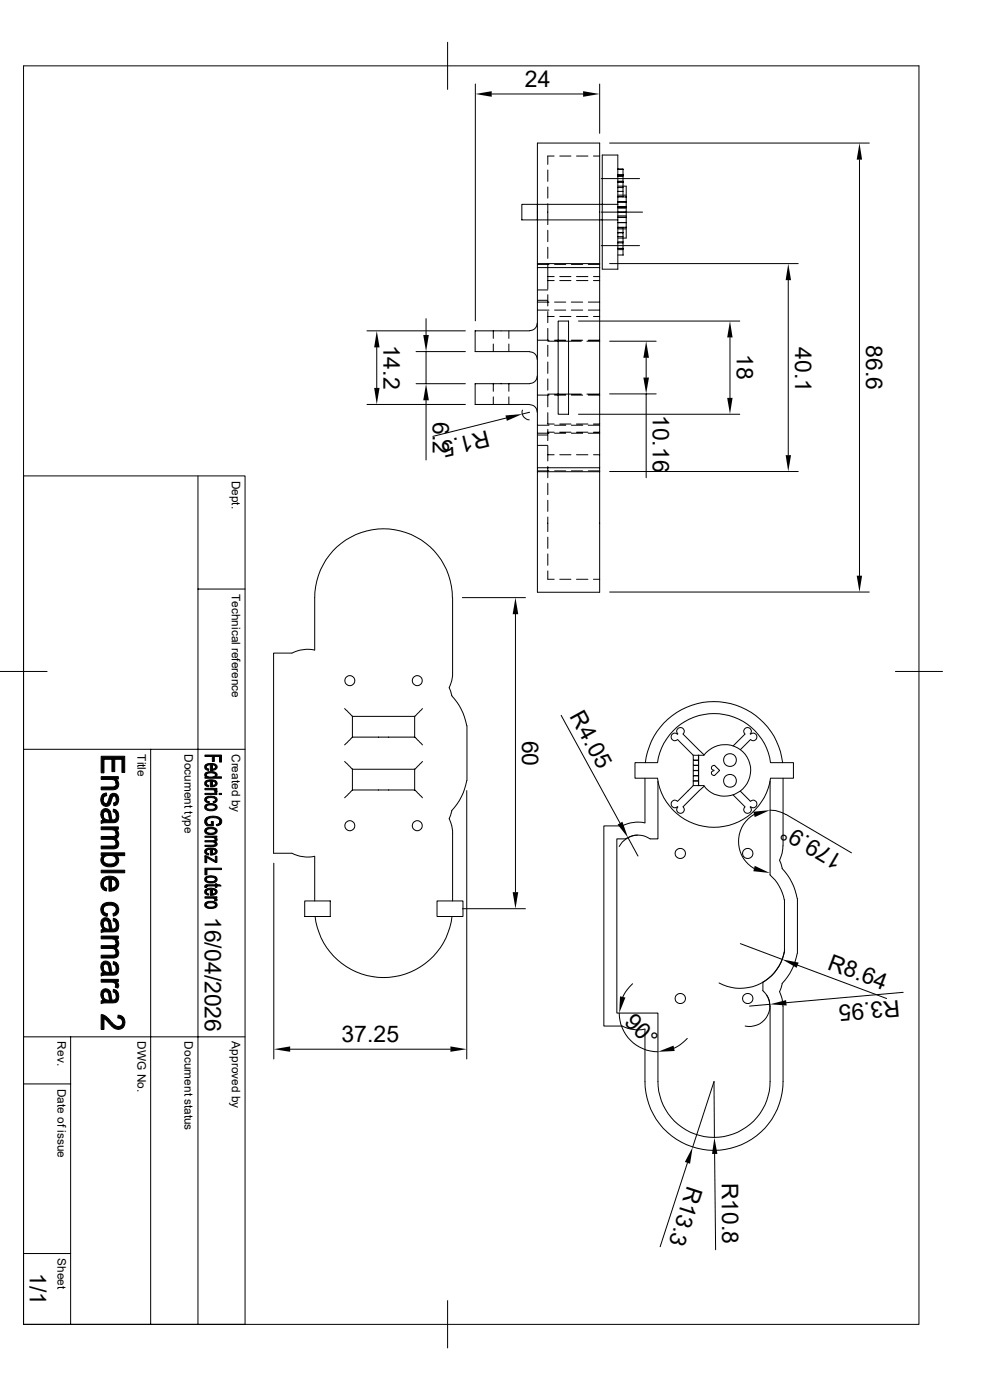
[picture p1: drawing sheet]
<svg xmlns="http://www.w3.org/2000/svg" width="210mm" height="297mm" viewBox="0 0 210 297" stroke-linecap="round" stroke-linejoin="round" font-family="sans-serif">
<g fill="none" stroke="#000" stroke-width=".21">
<path d="M5 14h189.9v267h-189.9zM95 9v10M100.8 17.8v50.3M104.3 19.9h19.4M127.2 17.8v10.5M116.2 39.7v2.3M116.2 36.1v2.4M117.6 33.1h-1.4v1.8M118.7 33.1h2.4M122.3 33.1h2.4M125.9 33.1h1.3M127.6 37.9h8.1"/>
<path d="M127.8 32.9h3.3v24.2h-3.3zM129.3 30.4h55.1M131.1 39.5h1.7v2.3M131.1 39.8h1.1M131.1 37.3h1.1M131.1 35.9h1.1M131.1 38.5h1.1M131.1 37h1.1M131.1 38.7h1.1M132.2 38.7v3.1h-1.1M132.2 37v1.7M132.2 35.9v1.1"/>
<path d="M182.3 33.9v88.2M114 43.3v-12.9h13.2v25.5M114 55.9v.9M114 43.3v12.6M114 43.3v3.4M114 56.1h2.5M114 55.9h13.2M116.2 43.2v4.5M116.2 58.7v.8M116.2 48.9v2.4M116.2 52.5v2.3M116.2 56v2.7"/>
<path d="M116.2 59.5v1.8M116.2 59.5h1.4M116.2 58.7h1.4M117.6 56.1h2.4M118.7 59.5h2.4M118.7 58.7h2.4M121.2 56.1h2.4M122.3 59.5h2.4M122.3 58.7h2.4M124.8 56.1h2.4M125.9 59.5h1.3M125.9 58.7h1.3"/>
<path d="M127.2 55.9v.9M127.2 56.8h-13.2v42.4h13.2M127.2 56.8v42.4M127.6 45h8.7M127.6 52.1h8.1M129.3 55.9h40M131.1 54.1h1.1zM131.1 48.2h1.1v1.1M131.1 47.2h1.7v1M131.1 43.3h-20.4v3.4h20.4M131.1 40.6h1.1M131.1 41.7h1.1"/>
<path d="M131.1 52.7h1.1M131.1 50.2h1.1M131.1 49.4h1.1M131.1 48.3h1.1M131.1 49.3h1.1M131.1 51.5h1.1M131.1 42.9h1.7M131.1 46.1h1.7M131.1 43.9h1.7M131.1 51.3h1.1M131.1 53h1.1M131.1 41.4h1.7"/>
<path d="M131.1 44.2h1.7M131.1 45.8h1.7M131.1 48.6h1.7M132.2 53v1.1M132.2 51.3v1.7M132.2 41.8h.6M132.2 49.3v2M132.2 48.2h.6M132.8 42.9v1h-1.7h1.7M132.8 41.8v1h-1.7M132.8 46.1v1.1h-1.7M132.8 43.9v1.1h-1.7"/>
<path d="M132.8 48.2v2.3h-1.7M132.8 45v1.1h-1.7h1.7M132.8 42.8v.1M132.8 45h.1M132.8 47.2h.1M167.2 59.4v37.2M77.9 70.2h20.8M79.9 73.7v8.6M88.3 74.6h10.4M90.4 67.6v3.5M90.4 74.6v6.8M104.6 70.2v1.6"/>
<path d="M104.6 73v1.6M107.9 70.2v1.6M107.9 73v1.6M112.4 74.6a1.59 1.59 0 0 1 1.6 1.6M114 68.5a1.59 1.59 0 0 1-1.6 1.6l-11.6 .1v4.4h11.6M114 79.8a1.59 1.59 0 0 1-1.6 1.6M114 64.1h2.5M114 65.8h2.5M114 72.2h2.5M114 63.7h2.2M114 61.5h2.2M116.2 62.5v2.4"/>
<path d="M116.2 66.1v2.4M116.2 69.7v2.4M116.2 73.2v2.4M116.2 76.8v2.4M116.2 72.4h7.1M116.2 67.1h1.4M117.6 64.1h2.4M117.6 65.8h2.4M117.6 72.2h2.4M118.4 68.1h2.2v19.8h-2.2zM118.7 67.1h2.4M121.2 64.1h2.4"/>
<path d="M121.2 65.8h2.4M121.2 72.2h2.4M122.3 67.1h2.4M122.7 68.1h34.2M124.5 72.4h2.7M124.8 64.1h2.4M124.8 65.8h2.4M124.8 72.2h2.4M125.9 67.1h1.3M129.3 72.4h9.9M137.1 75.9v4.2M154.9 71.6v12.8"/>
<path d="M77.9 85.8h20.8M88.3 81.4h10.4M90.4 84.9v12.7M104.6 81.4v1.6M104.6 84.2v1.6M107.4 88.7l-15.6 3.9M107.9 81.4v1.6M107.9 84.2v1.6M110.8 87a1.59 1.59 0 0 0 1.5 2.1M112.4 85.9a1.59 1.59 0 0 1 1.6 1.6M112.4 81.4h-11.6v4.4h11.6M112.4 87.5l-1.6 .3"/>
<path d="M114 99.2v.9M114 83.8h2.5M114 90.2h2.5M114 99.9h2.5M114 91.9h2.5M114 94.5h2.2M114 92.3h2.2M116.2 94.7v1.8h1.4M116.2 80.4v2.4M116.2 83.9v2.4M116.2 87.5v2.4M116.2 91.1v2.4"/>
<path d="M116.2 96.5v1.3M116.2 99v2.3M116.2 91.7h1.4M116.2 90h1.4M116.2 83.6h7.1M117.6 83.8h2.4M117.6 90.2h2.4M117.6 99.9h2.4M117.6 91.9h2.4M118.7 96.5h2.4M118.7 91.7h2.4M118.7 90h2.4"/>
<path d="M121.2 83.8h2.4M121.2 90.2h2.4M121.2 99.9h2.4M121.2 91.9h2.4M122.3 96.5h2.4M122.3 91.7h2.4M122.3 90h2.4M122.7 87.9h34.2M124.5 83.6h2.7M124.8 83.8h2.4M124.8 90.2h2.4M124.8 99.9h2.4"/>
<path d="M124.8 91.9h2.4M125.9 96.5h1.3M125.9 91.7h1.3M125.9 90h1.3M127.2 99.2v.9M129.3 83.6h9.9M137.1 83.6v17.7M5 101h47v180h-47M42 101v180M114 100.1v25.5h13.2v-25.5M114 100.1h13.2M116.2 117.5v2.4"/>
<path d="M116.2 114v2.3M116.2 109.7v3.1M116.2 102.5v2.4M116.2 106.1v2.4M129.3 100h40M42 125h10M61.9 138.6h-3.9v42.4h3.9M66.8 137.9v-11.1a14.6 14.6 0 0 1 14.6-14.6 14.6 14.6 0 0 1 14.6 14.6v15.1a9.2 9.2 0 0 1-.7 4.1l.5 1.6M66.8 137.9a7.5 7.5 0 0 0-4.9 .7M98.1 126.8h13.4M109.3 130.3v59M116.2 121.1v1.8h1.4"/>
<path d="M118.7 122.9h2.4M122.3 122.9h2.4M125.9 122.9h1.3M129.3 125.6h55.1M0 142.5h10M5 159h47M32 159v122M73.1 150.3l1.7 1.7M74.8 156.4l-1.7 1.6M74.8 152h13.2M74.8 156.4h13.2M74.8 152v4.4"/>
<path d="M88 156.4l1.6 1.6M88 152v4.4M89.6 150.3l-1.6 1.7M95.8 147.6a12.6 12.6 0 0 1 3.2 6.4M99.1 154v11.6M119 151.8l12.5 22.8M143.7 155.8a.79 .79 0 0 0-1.1 0 .79 .79 0 0 0 0 1.1 .79 .79 0 0 0 1.1 0M143.8 156.9l3.3 3.3M143.8 155.7a.79 .79 0 0 1 0-1.1 .79 .79 0 0 1 1.1 0 .79 .79 0 0 1 0 1.1M144.9 155.7l4.5 4.4M158 155.7a.79 .79 0 0 1 0-1.1 .79 .79 0 0 1 1.1 0 .79 .79 0 0 1 0 1.1M158 155.7l-2.5 2.5"/>
<path d="M159.2 156.9l-2.1 2.1M159.2 155.8a.79 .79 0 0 1 1.1 0 .79 .79 0 0 1 0 1.1 .79 .79 0 0 1-1.1 0M189.9 142.5h10M73.1 161.5l1.7 1.7M74.8 167.6l-1.7 1.6M74.8 163.2h13.2M74.8 167.6h13.2M74.8 163.2v4.4M88 167.6l1.6 1.6M88 163.2v4.4M89.6 161.5l-1.6 1.7M95.8 172l-.5 1.6a9.2 9.2 0 0 1 .7 4.1v13.4"/>
<path d="M99 167.7v57M99 165.6a12.6 12.6 0 0 1-3.2 6.4M133.2 177.7l2.1 3.9M135.2 177.2a4.5 4.5 0 0 0-3.8 2.4M136.8 165.1v9.4M136.8 174.6a7.5 7.5 0 0 0-4.8 .6h-3.9v42.5h3.9a7.5 7.5 0 0 0 4.8 .6M136.9 161.8a14.7 14.7 0 0 1 14.6-13 14.7 14.7 0 0 1 14.5 13M139.4 161.8h-4.7v3.3h4.7M139.5 161.8a12.1 12.1 0 0 1 12-10.4 12.1 12.1 0 0 1 11.9 10.4M139.5 165.1a12.1 12.1 0 0 0 12 10.4 12.1 12.1 0 0 0 11.9-10.4M139.6 165.7v12.3h-1.7a4.5 4.5 0 0 0-5.1 0h-1.9v36.9h8.7v14.5a11.9 11.9 0 0 0 11.9 11.9 11.9 11.9 0 0 0 11.9-11.9v-15a4.8 4.8 0 0 0-1.6-4.3M143.7 170a.79 .79 0 0 0-1.1 0 .79 .79 0 0 0 0 1.1 .79 .79 0 0 0 1.1 0"/>
<path d="M143.8 171.2a.79 .79 0 0 0 0 1.1 .79 .79 0 0 0 1.1 0 .79 .79 0 0 0 0-1.1M147.1 166.7v-1h1.1v1M147.1 161.3h1.1v1h-1.1zM147.1 164.6h1.1v1.1h-1.1zM147.1 162.4h1.1v1h-1.1zM147.1 163.5h1.1v1h-1.1zM147.1 160.2v1h1.1v-1M147.1 160.2h2.2a5.5 5.5 0 0 1 8.1-.8 5.5 5.5 0 0 1 0 8.1 5.5 5.5 0 0 1-8.1-.8h-1.1v-6.5M147.1 166.7l-3.3 3.3M148.2 166.7h-1.1M149.4 166.8l-4.5 4.4M151.5 163.5a.52 .52 0 0 0-.6 .5 .52 .52 0 0 0 .7 .5"/>
<path d="M151.6 162.4a.52 .52 0 0 0-.7 .4 .52 .52 0 0 0 .6 .6M151.6 162.3l1.1 1.1-1.1 1.1M155.5 168.7l2.5 2.5M157.1 167.9l2.1 2.1M158 171.2a.79 .79 0 0 0 0 1.1 .79 .79 0 0 0 1.1 0 .79 .79 0 0 0 0-1.1M159.2 170a.79 .79 0 0 1 1.1 0 .79 .79 0 0 1 0 1.1 .79 .79 0 0 1-1.1 0M159.9 172.8a6.6 6.6 0 0 0 0 11.4M163.3 171.9l1.2 .1 1.7 .5 14.4 8.4M163.4 165.7v19.9a9.8 9.8 0 0 1 3 5.3M163.5 161.8h4.8v3.3h-4.8M166.1 179.5l-.2 1.5-.5 1.5M166.1 165.1v14.4"/>
<path d="M58.1 183.1v41.6M61.9 181a7.5 7.5 0 0 0 4.9 .7M64.6 191.1h5.5v3.3h-5.5zM66.8 181.7v9.4M66.8 194.4a14.6 14.6 0 0 0 14.6 13 14.6 14.6 0 0 0 14.5-13M92.7 191.1h5.5v3.3h-5.5zM98.1 192.8h13.4M165.4 182.5l.5 1.7M165.9 184.2a12.6 12.6 0 0 1 3.2 6.4M166.4 190.8v11.3M169.2 190.6v11.7M5 220h47"/>
<path d="M15 220v61M131.4 214.9a8.2 8.2 0 0 0 8.2 8.2M134.2 208.7l-1.2 1.3-.9 1.5M157.1 200.2l8.8 3.3M161.8 208.4v1.7M162.6 211.1a4.3 4.3 0 0 1-.1 4.8 4.3 4.3 0 0 1-4.4 1.8M163.3 213.1l-4.3 .3M165.4 210.4l.5 1.5 .2 1.5M165.9 208.7l-.5 1.7M166.1 213.4v16a14.6 14.6 0 0 1-14.6 14.7 14.6 14.6 0 0 1-14.7-14.7v-11M166.4 202a9.7 9.7 0 0 1-4.6 6.4M166.5 201.5a9.5 9.5 0 0 1-14 7"/>
<path d="M169.1 202.3a12.6 12.6 0 0 1-3.2 6.4M169.2 204.8l18.9 7M191.6 210.5l-24.8 2.2M5 230h10M61.6 222.6h33.9M145.8 220.3l-1.3 1.2-1.5 .9M145.8 246.7l-5.8 17.8M151.6 241.3l-.1-11.9-4.6 14M151.6 244.8l.2 20.3M5 265.9h10M95 275.9v10.1"/>
<circle cx="74.2" cy="144.4" r="1.06"/>
<circle cx="88.5" cy="144.4" r="1.06"/>
<circle cx="74.2" cy="175.2" r="1.06"/>
<circle cx="88.5" cy="175.2" r="1.06"/>
<circle cx="154.8" cy="165.7" r="1.36"/>
<circle cx="154.8" cy="161.2" r="1.36"/>
<circle cx="144.3" cy="181.1" r="1.09"/>
<circle cx="158.6" cy="181.1" r="1.09"/>
<circle cx="144.3" cy="211.8" r="1.09"/>
<circle cx="158.6" cy="211.8" r="1.09"/>
</g>
<g fill="#000" stroke="#000" stroke-width=".21">
<path d="M21.9 172.8v1.2z" fill-rule="evenodd"/>
<path d="M21.8 168.5l.8-.3v.6a.8 .8 0 0 0-.7 .9z" fill-rule="evenodd"/>
<path d="M21.6 172a1.02 1.02 0 0 1 1.7 .1v1.8l-.2-.8a.63 .63 0 0 0-.4-.8 .63 .63 0 0 0-.8 .3l-.1 1.3a1.65 1.65 0 0 1-.2-1.9z" fill-rule="evenodd"/>
<path d="M24.6 165.3v.9z" fill-rule="evenodd"/>
<path d="M24 171.7l.7 .2v1.2v-.1a.8 .8 0 0 0-.7-.8z" fill-rule="evenodd"/>
<path d="M21.5 177.5h2.6l.4-.3 .1 .8 .1 .1-.1 .8-.1-.5-.4-.3h-2.6z" fill-rule="evenodd"/>
<path d="M24.6 175.9v1z" fill-rule="evenodd"/>
<path d="M21.7 168.7l.1-.2 .1 1.2a.58 .58 0 0 0 .4 .8 .58 .58 0 0 0 .7-.7 1.4 1.4 0 0 1 1.1-1.5l.6 .2v1.1a.49 .49 0 0 0-.3-.6 .49 .49 0 0 0-.6 .2 2.01 2.01 0 0 1-1.1 1.9 1.47 1.47 0 0 1-1.3-.9 1.47 1.47 0 0 1 .3-1.5z" fill-rule="evenodd"/>
<path d="M21.5 164.8h3.6v.5h-.5v.6l-.6-.5h-2.5z" fill-rule="evenodd"/>
<path d="M21.5 175.4h3.6v.5h-.5v.6l-.4-.4-.5-.1h-2.2z" fill-rule="evenodd"/>
<path d="M21.5 167h2.3a.71 .71 0 0 0 .8-.8l.1-.8a1.22 1.22 0 0 1 .4 1.5 1.22 1.22 0 0 1-1.4 .7h-2.2z" fill-rule="evenodd"/>
<path d="M24.7 168.5a1.49 1.49 0 0 1-.3 2.4h-.2l-.1-.6a.66 .66 0 0 0 .6-.7z" fill-rule="evenodd"/>
<path d="M21.9 173.3l.5 .6h.9v-1.8l.3 1.1a.55 .55 0 0 0 .5 .7 .68 .68 0 0 0 .6-.8v-1.2a1.62 1.62 0 0 1-.3 2.6h-2.4l-.5 .2v-.6l.4-.1z" fill-rule="evenodd"/>
<path d="M24.7 176a1.11 1.11 0 0 1-.1 2z" fill-rule="evenodd"/>
<path d="M21.5 179.5h2.2a.65 .65 0 0 0 .9-.6l.1-.8a1.11 1.11 0 0 1 .4 1.3 1.11 1.11 0 0 1-1.1 .7h-2.5z" fill-rule="evenodd"/>
<path d="M21.5 160.4h5v3.5h-.6v-2.8h-1.6v2.6h-.6v-2.6h-1.6v2.9h-.6z" fill-rule="evenodd"/>
<path d="M43.5 164.1l.3-.2v.9l-.3-.2z" fill-rule="evenodd"/>
<path d="M43.5 162.3l.3-.1v.7l.5 .3-.1 .2a.76 .76 0 0 1-.7-1.1z" fill-rule="evenodd"/>
<path d="M43.6 165.8l.2-.1v.6l.5 .3-.1 .3a.73 .73 0 0 1-.7-.3 .73 .73 0 0 1 .1-.8z" fill-rule="evenodd"/>
<path d="M43.6 169.3l.2-.2v.7l.6 .3v.2a.72 .72 0 0 1-.8-.2 .72 .72 0 0 1 0-.8z" fill-rule="evenodd"/>
<path d="M43.8 173.5v.8l.4 .6h.6v-.6h.5v.9l-1.4-.1a1.04 1.04 0 0 1-.1-1.6z" fill-rule="evenodd"/>
<path d="M45.6 177.6l.1 .5z" fill-rule="evenodd"/>
<path d="M43.8 162.2l.5-.2h1.1l.3 .2v.5l-.2-.4h-.5v1.1h-.4v-1.2l-.6 .2-.2 .3z" fill-rule="evenodd"/>
<path d="M43.8 165.7l.6-.3 1.1 .1 .2 .2v.5l-.2-.3-.5-.2v1.2h-.4v-1.2l-.6 .2-.2 .3z" fill-rule="evenodd"/>
<path d="M45.2 170.1l.4-.2 .1-.2v.5l-.4 .1z" fill-rule="evenodd"/>
<path d="M43.8 170.7l.6-.2h.9l.4 .2v.5a1.29 1.29 0 0 0-1.9-.1v.1z" fill-rule="evenodd"/>
<path d="M43.8 175.7l.8-.2 .8 .1 .3 .1v.6a1.24 1.24 0 0 0-1.9 0z" fill-rule="evenodd"/>
<path d="M43.5 178.4h1.8l.3-.2 .1 .8-.2-.3-2-.1z" fill-rule="evenodd"/>
<path d="M43.5 168.3h2.5v.3h-2.5z" fill-rule="evenodd"/>
<path d="M43.5 167.3h2.5v.2h-.4v.4l-.4-.3h-1.7z" fill-rule="evenodd"/>
<path d="M43.5 177.4h2.5v.2h-.4v.3l-.3-.2-1.8-.1z" fill-rule="evenodd"/>
<path d="M45 162.3v.9h.2l.5-.4v-.6a.68 .68 0 0 1 .3 .8 .68 .68 0 0 1-.8 .4h-.2z" fill-rule="evenodd"/>
<path d="M43.8 163.9l.9-.2a.93 .93 0 0 1 1.3 .8l-.3 .3v-.4a1.29 1.29 0 0 0-1.9 0z" fill-rule="evenodd"/>
<path d="M45 165.7v.9h.2l.5-.3v-.6a.7 .7 0 0 1 .3 .8 .7 .7 0 0 1-.8 .4h-.2z" fill-rule="evenodd"/>
<path d="M45.6 167.5l.5 .3-.2 .3h-.4z" fill-rule="evenodd"/>
<path d="M43.8 169.1l.4-.1h.8a.77 .77 0 0 1 .9 .2 .77 .77 0 0 1 0 .9l-.2 .1v-.5a1.32 1.32 0 0 0-1.6-.4l-.3 .4z" fill-rule="evenodd"/>
<path d="M43.5 170.9l.3-.2v.5a1.26 1.26 0 0 0 1.7 .4l.2-.3v-.6a.7 .7 0 0 1 .3 .9 .7 .7 0 0 1-.8 .4h-.4a1.04 1.04 0 0 1-1.4-.8z" fill-rule="evenodd"/>
<path d="M43.5 175.9l.3-.2v.6a1.26 1.26 0 0 0 1.7 .3l.2-.3v-.6a.74 .74 0 0 1 .3 1 .74 .74 0 0 1-.9 .3 1.29 1.29 0 0 1-1.7-.7z" fill-rule="evenodd"/>
<path d="M45.7 177.7a.45 .45 0 0 1 .4 .5 .45 .45 0 0 1-.5 .4z" fill-rule="evenodd"/>
<path d="M43.5 179.3h1.9l.3-.2v-.5a.52 .52 0 0 1 .3 .7 .52 .52 0 0 1-.6 .3h-1.9z" fill-rule="evenodd"/>
<path d="M45.9 174.9l.5-.2 .3-.4v.7l-.7 .2z" fill-rule="evenodd"/>
<path d="M46.5 168.3h.5v.3h-.5z" fill-rule="evenodd"/>
<path d="M43.5 160.2h3.5v1.5h-.4v-1.2h-1.1v1h-.5v-1h-1.5z" fill-rule="evenodd"/>
<path d="M43.8 164.5a1.33 1.33 0 0 0 1.9-.1v.4h1.3v.3h-3.5v-.3h.3z" fill-rule="evenodd"/>
<path d="M43.8 173.5l1.2-.4 1 .1 .5 .2a.86 .86 0 0 1 .2 1.6v-.7a1.3 1.3 0 0 0-1.8-.8 .97 .97 0 0 0-1.1 .8z" fill-rule="evenodd"/>
<path d="M21.5 184.6h5v.6h-5z" fill-rule="evenodd"/>
<path d="M21.8 181.6l.1-.1v.9z" fill-rule="evenodd"/>
<path d="M21.9 196v1.1z" fill-rule="evenodd"/>
<path d="M21.8 186.4l.1 1.4 .2 .4 .5 .2v.6a1.57 1.57 0 0 1-.8-2.6z" fill-rule="evenodd"/>
<path d="M21.6 192.1l.3-.2v1.4l.3 .3 .6 .2-.1 .6a1.46 1.46 0 0 1-1.1-2.3z" fill-rule="evenodd"/>
<path d="M21.6 195.1a1.02 1.02 0 0 1 1.7 .1v1.9l-.2-.9a.63 .63 0 0 0-.4-.8 .63 .63 0 0 0-.8 .3l-.1 1.3a1.65 1.65 0 0 1-.2-1.9z" fill-rule="evenodd"/>
<path d="M21.9 186.4a2.33 2.33 0 0 1 2.8 0v1.1l-.4-.8-.7-.2v2.5l-.1 .1h-.4v-2.6l-.9 .3-.3 .7z" fill-rule="evenodd"/>
<path d="M24.7 193v1.1l-.7 .3v-.6h.1a.74 .74 0 0 0 .6-.8z" fill-rule="evenodd"/>
<path d="M24 194.8l.7 .3v1.2v-.2a.8 .8 0 0 0-.7-.7z" fill-rule="evenodd"/>
<path d="M24.6 199.1v.9z" fill-rule="evenodd"/>
<path d="M21.5 198.6h3.6v.5h-.5v.5l-.4-.3-.5-.1h-2.2z" fill-rule="evenodd"/>
<path d="M21.5 181.8l.3-.2 .1 .8a1.53 1.53 0 0 0 2.2 .8l.5-.6 .1-1.1a1.4 1.4 0 0 1 .2 1.7 1.4 1.4 0 0 1-1.6 .7 1.54 1.54 0 0 1-1.8-2.1z" fill-rule="evenodd"/>
<path d="M23.6 186.5v1.9h.2l.5-.1 .3-.5 .1-1.4a1.53 1.53 0 0 1 .4 1.7 1.53 1.53 0 0 1-1.5 .9z" fill-rule="evenodd"/>
<path d="M21.9 191.9a2.11 2.11 0 0 1 3.2 .6v.9l-.4 .7v-1.1a1.47 1.47 0 0 0-2.1-.9l-.6 .5-.1 .4z" fill-rule="evenodd"/>
<path d="M21.9 196.4l.5 .6 .9 .1v-1.9l.3 1.2a.55 .55 0 0 0 .5 .7 .68 .68 0 0 0 .6-.8v-1.2a1.62 1.62 0 0 1-.3 2.6h-2.4l-.5 .2v-.6l.4-.2z" fill-rule="evenodd"/>
<path d="M21.5 180.9h5v.6h-1.8v.9a1.51 1.51 0 0 0-2.3-.7l-.5 .4v-.6h-.4z" fill-rule="evenodd"/>
<path d="M43.5 181.6l.3 .3 .1 1.1h-.4z" fill-rule="evenodd"/>
<path d="M43.5 187.9l.4-.2v.6h-.4z" fill-rule="evenodd"/>
<path d="M43.5 180.3l.3-.2v.7l.5 .3-.1 .3a.76 .76 0 0 1-.7-1.1z" fill-rule="evenodd"/>
<path d="M43.5 188.9l.3-.3v.7l.5 .4-.1 .2a.75 .75 0 0 1-.7-1z" fill-rule="evenodd"/>
<path d="M43.5 181.6h.3l1.9 1v.4l-1.9-1.1z" fill-rule="evenodd"/>
<path d="M43.8 180.1l.9-.2 .7 .1 .3 .1v.5l-.2-.3-.5-.1v1.2h-.4v-1.2l-.6 .1-.2 .4z" fill-rule="evenodd"/>
<path d="M43.8 186l.7-.2 1.1 .1 .1 .1v.6a1.24 1.24 0 0 0-1.9 0z" fill-rule="evenodd"/>
<path d="M43.8 188.6l.7-.2 1.1 .2h.1v.6l-.2-.4-.5-.1v1.2h-.4v-1.2l-.6 .1-.2 .4z" fill-rule="evenodd"/>
<path d="M43.8 191.4l.5-.2 1.2 .1 .2 .1v.6a1.27 1.27 0 0 0-1.8-.3l-.1 .3z" fill-rule="evenodd"/>
<path d="M45.7 181.7h.3v1.3h-.3z" fill-rule="evenodd"/>
<path d="M43.5 190.2h2.5v.3h-.4v.3l-.5-.3h-1.6z" fill-rule="evenodd"/>
<path d="M45 180.2l.1 .9 .5-.1 .1-.2v-.7a.71 .71 0 0 1 .3 .9 .71 .71 0 0 1-.9 .4h-.1z" fill-rule="evenodd"/>
<path d="M43.6 186.1l.2-.1v.6a1.26 1.26 0 0 0 1.7 .3l.2-.3v-.6a.74 .74 0 0 1 .3 .9 .74 .74 0 0 1-.9 .4h-.2a1.07 1.07 0 0 1-1.5-.9z" fill-rule="evenodd"/>
<path d="M45 188.7v1l.7-.3v-.8a.7 .7 0 0 1 .3 .9 .7 .7 0 0 1-.8 .4h-.2z" fill-rule="evenodd"/>
<path d="M45.6 190.5l.5 .3-.2 .3h-.4z" fill-rule="evenodd"/>
<path d="M43.5 191.6l.3-.2v.6a1.25 1.25 0 0 0 1.9 0v-.6a.72 .72 0 0 1 .3 .9 .72 .72 0 0 1-.9 .4h-.3a1.04 1.04 0 0 1-1.4-.8z" fill-rule="evenodd"/>
<path d="M43.9 187.7h1.8v-.2h.3v.2h.7l.2 .3h-.9v.3h-.3v-.3h-1.5l-.3 .1z" fill-rule="evenodd"/>
<path d="M43.5 184.2h3.5v.3h-3.1v1.1h-.4z" fill-rule="evenodd"/>
<path d="M21.9 205.2v1.1z" fill-rule="evenodd"/>
<path d="M21.9 211.1v1.1z" fill-rule="evenodd"/>
<path d="M21.6 204.3a1.02 1.02 0 0 1 1.7 .1v1.9l-.2-.9a.63 .63 0 0 0-.4-.8 .63 .63 0 0 0-.8 .3l-.1 1.3a1.65 1.65 0 0 1-.2-1.9z" fill-rule="evenodd"/>
<path d="M21.8 210l.6-.2 .9 .4v2l-.2-.9a.63 .63 0 0 0-.4-.8 .63 .63 0 0 0-.8 .3l-.1 1.3a1.48 1.48 0 0 1 0-2.1z" fill-rule="evenodd"/>
<path d="M21.5 200.6h2.6l.4-.2 .1 .7 .1 .1-.1 .9-.1-.6-.4-.2-2.6-.1z" fill-rule="evenodd"/>
<path d="M24 204l.7 .3v1.1v-.1a.8 .8 0 0 0-.7-.7z" fill-rule="evenodd"/>
<path d="M24 209.9l.7 .2v1.2v-.1a.8 .8 0 0 0-.7-.8z" fill-rule="evenodd"/>
<path d="M21.5 207.8h3.6v.5h-.5v.7a.98 .98 0 0 0-1.2-.6h-1.9z" fill-rule="evenodd"/>
<path d="M24.7 199.2a1.12 1.12 0 0 1-.1 1.9z" fill-rule="evenodd"/>
<path d="M21.5 202.6h2.2a.65 .65 0 0 0 .9-.5l.1-.9a1.11 1.11 0 0 1 .4 1.3 1.11 1.11 0 0 1-1.1 .7h-2.5z" fill-rule="evenodd"/>
<path d="M21.9 205.6l.5 .6 .9 .1v-1.9l.3 1.2a.55 .55 0 0 0 .5 .7 .68 .68 0 0 0 .6-.9v-1.1a1.62 1.62 0 0 1-.3 2.5l-2.4 .1-.5 .2v-.6l.4-.2z" fill-rule="evenodd"/>
<path d="M24.6 208.3l.1 .1a.81 .81 0 0 1 .3 1.2l-.6-.2z" fill-rule="evenodd"/>
<path d="M21.9 211.5l.5 .6 .9 .1v-1.9l.3 1.2a.55 .55 0 0 0 .5 .7 .68 .68 0 0 0 .6-.9v-1.2a1.62 1.62 0 0 1-.3 2.6l-2.4 .1-.5 .1v-.6l.4-.1z" fill-rule="evenodd"/>
<path d="M21.5 215.3a4.2 4.2 0 0 1 2.5 1.9 1.08 1.08 0 0 0 1.1 .6 1.08 1.08 0 0 0 .9-.9v1.2a1.85 1.85 0 0 1-2.6-.7l-1.3-1.3v2.3h-.6z" fill-rule="evenodd"/>
<path d="M25.1 215.3a1.55 1.55 0 0 1 1.3 1.1 1.55 1.55 0 0 1-.4 1.7v-1.5a1.02 1.02 0 0 0-1-.7z" fill-rule="evenodd"/>
</g>
<g fill="#000">
<path d="M100.8 19.9l3.5-.6v1.2zM123.7 19.3l3.5 .6-3.5 .6zM182.3 30.4l.6 3.5h-1.2zM167.2 55.9l.6 3.5h-1.1zM79.9 70.2l.6 3.5h-1.1zM89.8 71.1h1.2l-.6 3.5zM137.1 72.4l.6 3.5h-1.2zM154.9 68.1l.5 3.5h-1.1zM79.4 82.3h1.1l-.6 3.5zM90.4 81.4l.6 3.5h-1.2zM107.2 88.1l3.6-.3-3.3 1.5zM136.5 80.1h1.2l-.6 3.5z"/>
<path d="M154.3 84.4h1.1l-.5 3.5zM166.7 96.6h1.1l-.6 3.4zM109.3 126.8l.6 3.5h-1.1zM181.7 122.1h1.2l-.6 3.5zM131 174.9l1-.6 1.2 3.4zM159.8 172.2l3.5-.3-3.2 1.5zM108.8 189.3h1.1l-.6 3.5zM160.1 183.7l3.2 1.5-3.5-.4zM131.5 211.4l1.2 .2-1.3 3.3zM163.3 213.1l3.5-.9 .1 1.1zM165.9 203.5l3.5 .7-.4 1.1zM58.1 222.6l3.5-.6v1.1z"/>
<path d="M95.5 222l3.5 .6-3.5 .5zM139.6 223.1l3.3-1.3 .2 1.2zM146.9 243.4l-.5 3.5-1.1-.4zM151.6 241.3l.6 3.5h-1.2z"/>
</g>
<g font-size="4.9">
<text x="111.3" y="18.5">24</text>
<text x="81.3" y="73.1" transform="rotate(90 81.3 73.1)">14.2</text>
<text x="156.3" y="75.1" transform="rotate(90 156.3 75.1)">18</text>
<text x="168.7" y="73.7" transform="rotate(90 168.7 73.7)">40.1</text>
<text x="183.8" y="73.2" transform="rotate(90 183.8 73.2)">86.6</text>
<text x="91.8" y="89.6" transform="rotate(90 91.8 89.6)">6.2</text>
<text x="138.5" y="88" transform="rotate(90 138.5 88)">10.16</text>
<text x="103.3" y="91.2" transform="rotate(166 103.3 91.2)">R1.5</text>
<text x="120.8" y="151.9" transform="rotate(61 120.8 151.9)">R4.05</text>
<text x="110.8" y="157.1" transform="rotate(90 110.8 157.1)">60</text>
<text x="179.2" y="181.8" transform="rotate(-150 179.2 181.8)">179.9°</text>
<text x="43.5" y="194.5" transform="rotate(90 43.5 194.5)">16/04/2026</text>
<text x="175.3" y="205.5" transform="rotate(21 175.3 205.5)">R8.64</text>
<text x="190.8" y="212" transform="rotate(175 190.8 212)">R3.95</text>
<text x="72.4" y="221.1">37.25</text>
<text x="132.3" y="217.1" transform="rotate(45 132.3 217.1)">90°</text>
<text x="145.8" y="251.4" transform="rotate(108 145.8 251.4)">R13.3</text>
<text x="153.1" y="250.9" transform="rotate(89 153.1 250.9)">R10.8</text>
<text x="6.3" y="270" transform="rotate(90 6.3 270)">1/1</text>
</g>
<g font-size="2.5">
<text x="49.2" y="102" transform="rotate(90 49.2 102)">Dept.</text>
<text x="49.2" y="126" transform="rotate(90 49.2 126)">Technical reference</text>
<text x="29.2" y="160" transform="rotate(90 29.2 160)">Title</text>
<text x="39.2" y="160" transform="rotate(90 39.2 160)">Document type</text>
<text x="49.2" y="160" transform="rotate(90 49.2 160)">Created by</text>
<text x="12.2" y="220.9" transform="rotate(90 12.2 220.9)">Rev.</text>
<text x="29.2" y="220.9" transform="rotate(90 29.2 220.9)">DWG No.</text>
<text x="39.2" y="220.9" transform="rotate(90 39.2 220.9)">Document status</text>
<text x="49.2" y="220.9" transform="rotate(90 49.2 220.9)">Approved by</text>
<text x="12.2" y="231" transform="rotate(90 12.2 231)">Date of issue</text>
<text x="12.2" y="266.9" transform="rotate(90 12.2 266.9)">Sheet</text>
</g>
</svg>
